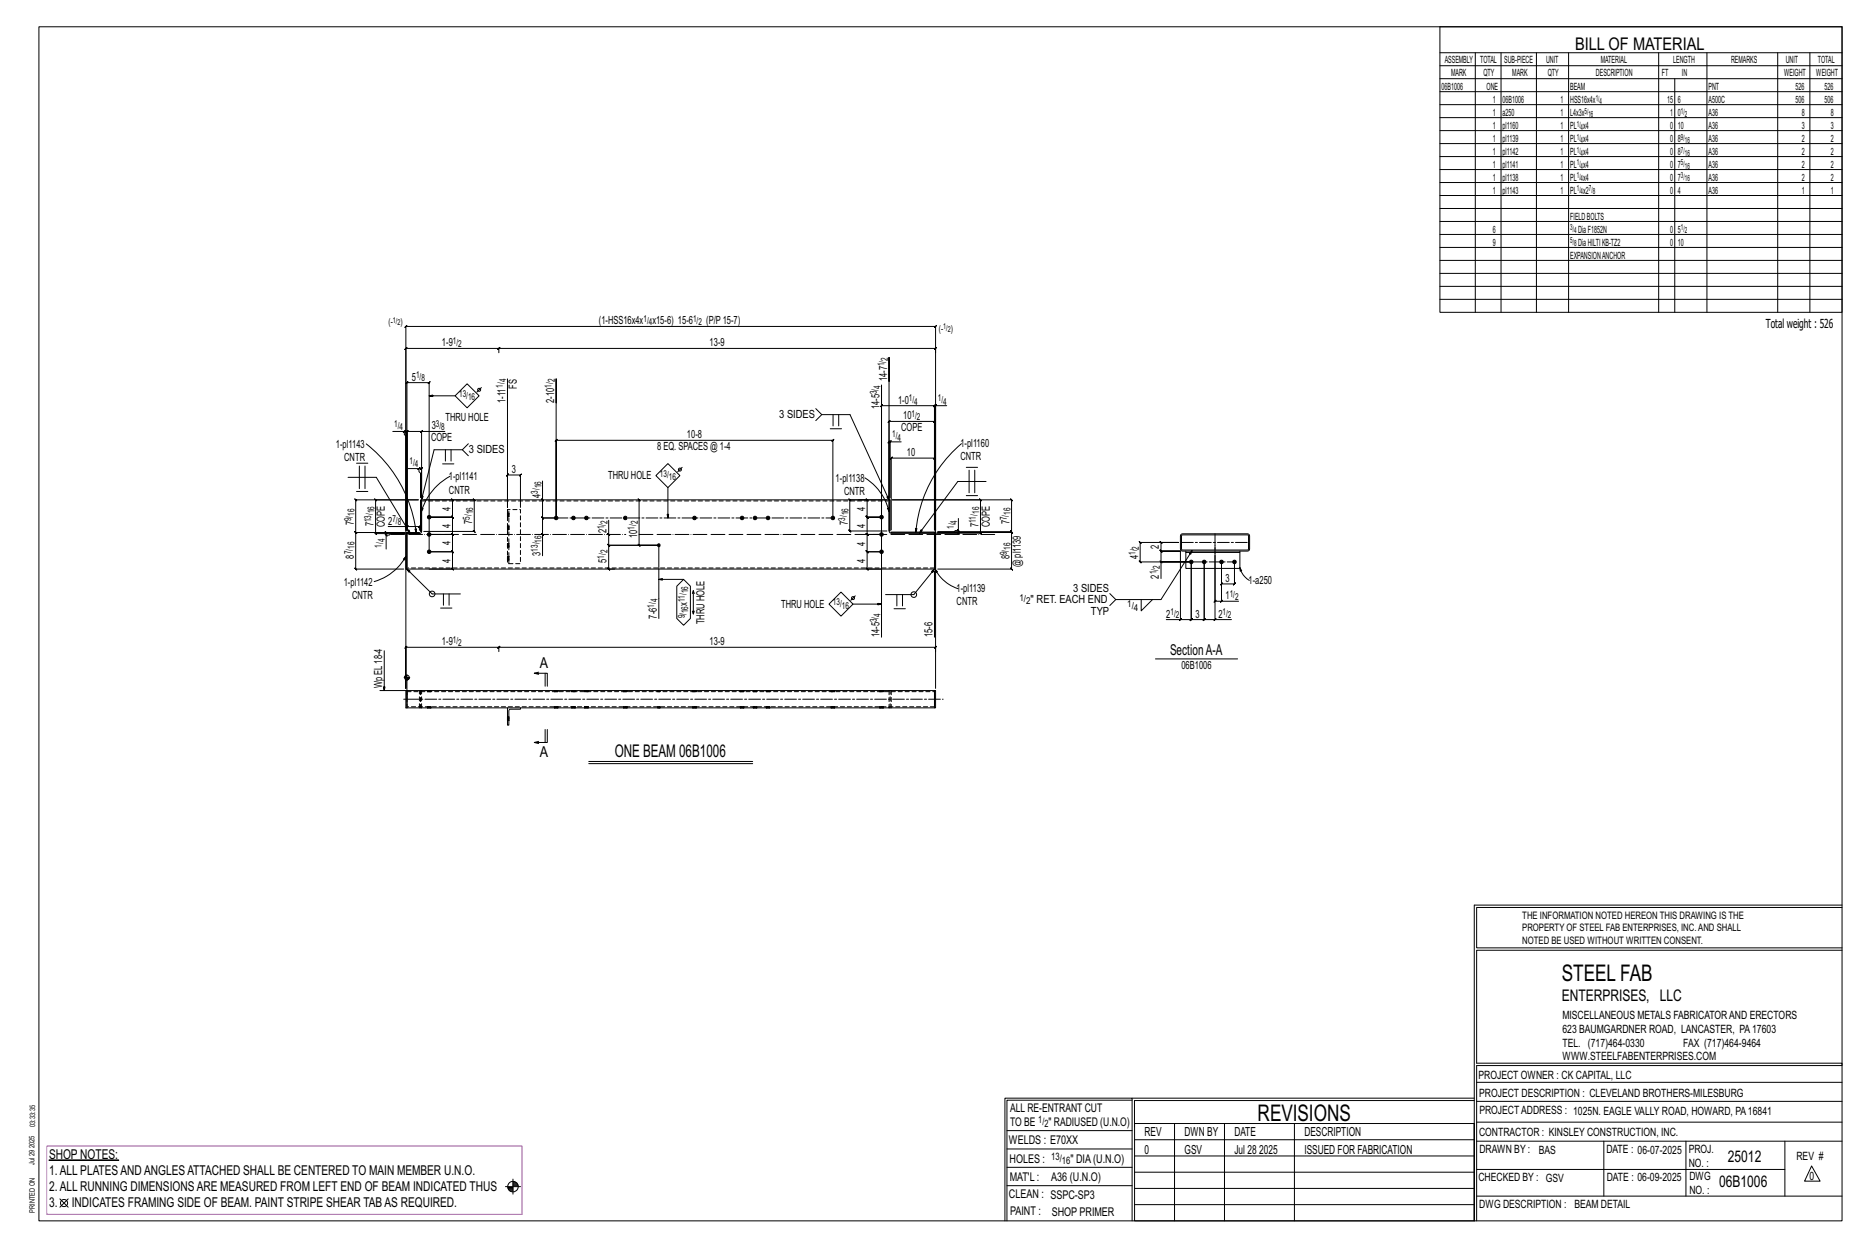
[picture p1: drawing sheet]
<svg xmlns="http://www.w3.org/2000/svg" width="914mm" height="610mm" viewBox="0 0 914 610" stroke-linecap="round" stroke-linejoin="round" font-family="sans-serif">
<g fill="#000" stroke="#000" stroke-width=".49">
<path d="M24 568h34z"/>
<circle cx="210" cy="253" r=".9"/>
<circle cx="272" cy="253" r=".9"/>
<circle cx="281" cy="253" r=".9"/>
<circle cx="287" cy="253" r=".9"/>
<circle cx="306" cy="253" r=".9"/>
<circle cx="340" cy="253" r=".9"/>
<circle cx="363" cy="253" r=".9"/>
<circle cx="370" cy="253" r=".9"/>
<circle cx="376" cy="253" r=".9"/>
<circle cx="408" cy="253" r=".9"/>
<circle cx="432" cy="253" r=".9"/>
<circle cx="210" cy="270" r=".9"/>
<circle cx="210" cy="261" r=".9"/>
<circle cx="322" cy="267" r=".7"/>
<circle cx="432" cy="261" r=".9"/>
<circle cx="432" cy="270" r=".9"/>
<circle cx="583" cy="275" r=".9"/>
<circle cx="589" cy="275" r=".9"/>
<circle cx="598" cy="275" r=".9"/>
<circle cx="604" cy="275" r=".9"/>
</g>
<g fill="none" stroke="#000" stroke-width=".49">
<path d="M19 13h883v584h-883zM705 13h197v140h-197zM705 26h197M705 32h197M705 39h197M722 26v127M735 26v127M752 26v127M768 26v127M812 26v127M820 39v114M836 26v127"/>
<path d="M870 26v127M886 26v127M705 45h197M705 51h197M705 58h197M705 64h197M705 70h197M705 77h197M705 83h197M705 89h197M705 96h197M705 102h197"/>
<path d="M705 108h197M705 115h197M705 121h197M705 127h197M705 134h197M705 140h197M705 146h197M244 170v1l1-1zM244 173l1-3-1 1v-1h-45l-1 1 1-1v89v-46h-1v-2h-6M244 170h214l-1 1 1-1v3M210 194h13M229 188l6 6-6 6-6-6z"/>
<path d="M236 190l-3 2M248 190v58v-16v1l1-1h-1h7l-1 1 1-1v16M248 185v12M272 197v-12v68v-38v1l1-1h-1h136l-1 1 1-1v38M399 200l3 3h14l19 42M432 198h25v1l1-1h-1v61M432 198l-1 1zM435 187v-12v70M458 198h-1h1l-1 1v-1v61M458 198l-1 1zM463 198h-5v61M179 217a65 65 0 0 1 25 44"/>
<path d="M197 212l1-1zM198 211h1v1l1-1h-1v48v-1h-9M206 211h1l-1 1zM206 211h-7h1l-1 1v-1v48v-72v1l1-1h-1h11v1l1-1h-1v83M218 211h-12v32v-14h1l-1 1v-1h-1M229 217l-3 3h-14l-6 25v-2h1l-1 2v15v-15h229M402 203l-3 3M406 210h6M408 203v5M411 203v5M436 216h-1h1l-1 1v-1v27M436 216l-1 1z"/>
<path d="M441 216h-5v27M471 217a64 64 0 0 0-23 43M170 234h14l17 27M175 227h5M176 228v11M179 228v11M200 229h5v2l1 1v11M205 230l1-1zM217 227h5M218 220v6M220 233a29 29 0 0 0-14 17M221 220v6"/>
<path d="M226 220l3 3M266 235v10M321 233l6-6 6 6-6 6zM327 239v14M334 229l-2 2M423 234a27 27 0 0 1 12 16M473 229h6M474 230v11M477 230v11M483 236h-14l-19 25M175 240h5M199 258l1-1-1 1z"/>
<path d="M199 258h6l1-1-1 2M203 259h1v2zM206 246v15h-1h-6v16M206 249h1l-1 1zM207 245h25v-1l1 1h-1v15l1 1-1-1h-25M222 245l-1-1 1 1v8h-1l1 1v-1h-12h12h-1l1 1v-1v8h-1l1 1v-1h-12h12h-1l1 1v-1v9l-1-1 1 1h-12M248 257h.1M248 259h.1M248 251h.1M248 253h.1M249 257h.1M249 259h.1"/>
<path d="M249 251h.1M249 253h.1M265 244l1 1zM266 245v8h-1l1 1v-1h5h-5h-1l1 1v-1v8h-1l1 1v-1v11M298 255v6M313 245l-1-1 1 1v22l-1-1 1 1h10v36M420 245h4v-1l1 1h-1v8l1 1-1-1h8h-8l1 1-1-1v8l1 1-1-1h8h-8l1 1-1-1v9v-1l1 1h-1h8v42M432 253v-65v82h-8v-1l1 1h-1v8l1 1-1-1h8M434 245h-18l-1-1 1 1v15l-1-1 1 1h18M434 249l1-1v2zM435 245v-39v1l1-1h-1h22v1l1-1h-1v53M435 245h1v15h-1z"/>
<path d="M435 246v14l1 1h21v16M436 259v-35v1l1-1h-1h21v1l1-1h-1v35M448 259h1l-1 1zM469 259l1 1zM469 260v1v-1l1 1h-1h-11h22l-1-1 1 1v-16l-1-1 1 1h-43h58v-1l1 1h-1v15l1 1-1-1h-36h36l1 1-1-1v18l1 1-1-1h-36M469 254v6h-1h-1h-8M473 242h6M189 261l1 1zM189 269v-7h2v-1h7h-14v1l-1-1h1v-16l-1-1 1 1h21h-31v-1l1 1h-1v16v-1l1 1h-1h24h-24v-1l1 1h-1v17l1 1-1-1h24M198 261h-9v-1l1 1h-1v1M199 272l-1 2h-1zM199 272a26 26 0 0 1-16 13"/>
<path d="M199 261h6h-6zM210 270h12l-1-1 1 1v8h-1l1 1v-1h-12M248 272h.1M248 274h.1M248 266h.1M248 268h.1M249 272h.1M249 274h.1M249 266h.1M249 268h.1M297 261l1 1zM298 261v6l-1-1 1 1h25h-25l-1-1 1 1v11h-1l1 1v-1h3"/>
<path d="M436 260h21v1h-21zM457 279v33M458 278l1 2h-1zM458 278a19 19 0 0 0 11 10M568 274l1 1zM568 275v-5h1l-1-1v1h10h-10h1l-1-1v1v-5l1 1-1-1h9h-19l1 1-1-1v10v-1l1 1h-1h24h-14v8M578 270v33h-7M578 261h33l1 1v7l-1 1h-33v-1zM579 262h32v7h-32zM580 270h27M580 270v8h27v-8M584 269l-16 24h-22l-3-3"/>
<path d="M595 272v22l-1 1 1-1h3M595 267v36h8M604 275v11l1-1-1 1h-6v-1l-1 1h1v-11v19h8M607 278l1 1h-1zM607 278l2 4 3 2M216 297h5M217 291v5M220 291v5M225 291h-13l-13-13 2 1-1 1-1-2v-17v17h259v-18h-1v18l-1 2h1v-2l-10 13h-14M323 283h12M331 287l4-4 3 4v16l-3 3-4-3zM339 290v-1l1 1"/>
<path d="M339 299v1M339 289v11l1-1M412 290l6 6-6 5-6-5zM418 296h14M419 292l-3 2M438 298h5M439 291v5M442 291v5M546 293l-3 3M559 293v6l5-6M597 295l1-1zM188 318v20"/>
<path d="M244 319l1-3-1 1h-45v-1l-1 1h1v20v-177h-1l1-1v1h259h-1l1-1v1v177M244 317h214h-1l1-1v3M245 316l-1 1zM577 304l1-1zM578 303h5v1l1-1h-1v-28v28v1l1-1h-1h6v1l1-1h-1v-28v28v1l1-1h-1h6M594 304l1-1zM186 338h13M198 332h3M198 331v1M199 331v1M199 330v2M199 338v8h259v-8h-259v8"/>
<path d="M199 330v15M199 332v1M200 332v1M200 332h.1M209 338h.1M211 338h.1M264 330l-2-1h6v7M264 329h-2M267 329v7M271 338h.1M273 338h.1M280 338h.1"/>
<path d="M282 338h.1M286 338h.1M288 338h.1M305 338h.1M307 338h.1M339 338h.1M341 338h.1M362 338h.1M364 338h.1M369 338h.1M370 338h.1M375 338h.1"/>
<path d="M377 338h.1M407 338h.1M409 338h.1M431 338h.1M432 338h.1M457 338v8M566 322h40M198 342h1M209 346h.1M211 346h.1M248 351h.1M248 352h.1"/>
<path d="M248 346v9h1v-8h6v-1M249 351h.1M249 352h.1M267 357v6M268 357v6h-6l2 1M271 346h.1M273 346h.1M280 346h.1M282 346h.1M286 346h.1M288 346h.1M305 346h.1"/>
<path d="M307 346h.1M339 346h.1M341 346h.1M362 346h.1M364 346h.1M369 346h.1M370 346h.1M375 346h.1M377 346h.1M407 346h.1M409 346h.1M431 346h.1"/>
<path d="M432 346h.1M264 363h-2M288 373h80M288 374h80M722 443v154M722 443h180M902 444h-179v20h179M902 465h-179v55h179v1h-179v76M554 538h-61v59M554 537h168M722 538h-167v13M723 539h179"/>
<path d="M723 530h179M493 553h61M555 550h167v47h-167zM555 558h167M575 550v47M599 550v47M634 550v47M723 549h179M723 558h179M785 558v27M825 558v27M874 558v27"/>
<path d="M251 577v7M251 579h2M251 580h3M251 578h2M493 571h61M493 562h61M555 573h167M555 566h167M723 572h151M887 570l4 8h-8zM29 587l4 4M33 587l-4 4"/>
<path d="M247 581h8M249 581h2M249 582h2M250 583h1M492 597v-60h62v60M493 580h61M555 589h167M555 581h167M723 585h179"/>
<circle cx="235" cy="191" r=".7"/>
<circle cx="333" cy="230" r=".7"/>
<circle cx="212" cy="291" r="1.4"/>
<circle cx="418" cy="293" r=".7"/>
<circle cx="447" cy="291" r="1.4"/>
<circle cx="199" cy="332" r="1.2"/>
<circle cx="31" cy="589" r="1.8"/>
<circle cx="251" cy="581" r="2.6"/>
</g>
<path d="M23 561h233v33h-233z" fill="none" stroke="#f0f" stroke-width=".5"/>
<g fill="none" stroke="#000" stroke-width=".49" stroke-dasharray="2 1.4">
<path d="M206 245h229M248 258h1zM248 258h1M248 258v-1M248 259h.1M248 259h1M248 258l1 1M248 252h1zM248 252h1M248 251h1M248 251h.1M248 253h.1"/>
<path d="M248 253h1M248 252l1 1M248 249h7v27h-7zM249 257h-1M249 251h-1M249 257v1M249 258v1M249 251h.1M249 252h.1M248 273h1zM248 273h1M248 272h.1"/>
<path d="M248 274h.1M248 274h1M248 273l1 1M248 266l1 1zM248 266h1M248 266h.1M248 268h.1M248 267l1 1M248 267h1M248 268h1M249 276v-27M249 272h-1"/>
<path d="M249 266h-1M249 272h.1M249 273h.1M249 266h.1M249 267h.1M457 278h-258M199 338h258M199 338v8M206 338v8M209 338h.1M210 338h-1M210 338h.1"/>
<path d="M211 338h.1M271 338h.1M272 338h-1M272 338h1zM272 338h.1M273 338h.1M280 338h.1M281 338h.1M281 338h-1M281 338h1M282 338h-1M282 338h.1"/>
<path d="M286 338h.1M287 338h-1M287 338h.1M288 338h.1M305 338h.1M306 338h-1M306 338h.1M307 338h.1M322 338h.1M322 338h1h-1M323 338h.1M339 338h.1"/>
<path d="M340 338h-1M340 338h.1M341 338h.1M362 338h.1M363 338h-1M363 338h1zM363 338h.1M364 338h.1M369 338h.1M370 338h.1M370 338h-1M375 338h.1"/>
<path d="M376 338h-1M376 338h.1M377 338h.1M407 338h.1M408 338h.1M408 338h-1M408 338h1M409 338h-1M409 338h.1M431 338h.1M432 338h.1M432 338h-1"/>
<path d="M435 338h.1M435 338v8M436 338v8M205 346v-8M206 346h.1M206 346v-8M209 346h.1M210 346h.1M210 346h1M211 346h.1M248 351l1 1zM248 351h1"/>
<path d="M248 351h.1M248 352h.1M248 352h1M249 351h-1M249 351h.1M249 352h.1M271 346h.1M272 346h.1M272 346h1M273 346h.1M280 346h.1M280 346h1z"/>
<path d="M281 346h.1M281 346h1M282 346h.1M282 346h-1M286 346h.1M287 346h.1M287 346h1M288 346h.1M305 346h.1M306 346h.1M306 346h1M307 346h.1"/>
<path d="M322 346h.1M323 346h.1M339 346h.1M340 346h.1M340 346h1M341 346h.1M362 346h.1M363 346h.1M363 346h1M364 346h.1M369 346h.1M369 346h1z"/>
<path d="M370 346h.1M375 346h.1M376 346h.1M376 346h1M377 346h.1M407 346h.1M407 346h1zM408 346h.1M408 346h1M409 346h.1M409 346h-1M431 346h.1"/>
<path d="M431 346h1zM432 346h.1M436 346v-8M457 346h-258"/>
</g>
<path d="M191 261h115M313 261h175" fill="none" stroke="#000" stroke-width=".49" stroke-dasharray="6.8 1 0 1"/>
<path d="M272 253h136M578 265h33M583 275h21M595 261v10M199 342h263" fill="none" stroke="#000" stroke-width=".49" stroke-dasharray="5.8 1 1 1"/>
<g font-size="11.2">
<text x="764" y="480">STEEL FAB</text>
<text x="616" y="548">REVISIONS</text>
</g>
<g font-size="8.6">
<text x="771" y="24">BILL OF MATERIAL</text>
<text x="301" y="371">ONE BEAM 06B1006</text>
</g>
<g font-size="7.9">
<text x="765" y="490">ENTERPRISES, LLC</text>
<text x="846" y="569">25012</text>
<text x="842" y="581">06B1006</text>
</g>
<g font-size="7.3">
<text x="573" y="321">SectionA-A</text>
<text x="264" y="327">A</text>
<text x="264" y="370">A</text>
</g>
<g font-size="6.6">
<text x="24" y="567">SHOP NOTES:</text>
<text x="24" y="575">1.ALL PLATESANDANGLESATTACHED SHALL BE CENTERED TO MAIN MEMBER U.N.O.</text>
<text x="24" y="583">2.ALL RUNNING DIMENSIONSARE MEASURED FROM LEFT END OF BEAM INDICATED THUS</text>
<text x="24" y="591">3.</text>
<text x="35" y="591">INDICATES FRAMING SIDE OF BEAM. PAINT STRIPE SHEAR TABAS REQUIRED.</text>
</g>
<g font-size="6.1">
<text x="864" y="161">Total weight : 526</text>
<text x="560" y="556">REV</text>
<text x="580" y="556">DWN BY</text>
<text x="604" y="556">DATE</text>
<text x="639" y="556">DESCRIPTION</text>
<text x="560" y="564">0</text>
<text x="580" y="564">GSV</text>
<text x="604" y="564">Jul 28</text>
<text x="616" y="564">2025</text>
<text x="639" y="564">ISSUED FOR FABRICATION</text>
</g>
<g font-size="5.9">
<text x="494" y="560">WELDS : E70XX</text>
<text x="494" y="569">HOLES :</text>
<text x="524" y="569">&quot; DIA(U.N.O)</text>
<text x="494" y="578">MAT'L :</text>
<text x="515" y="578">A36 (U.N.O)</text>
<text x="494" y="586">CLEAN : SSPC-SP3</text>
<text x="495" y="595">PAINT :</text>
<text x="515" y="595">SHOP PRIMER</text>
</g>
<g font-size="5.8">
<text x="494" y="544">ALL RE-ENTRANT CUT</text>
<text x="494" y="551">TO BE</text>
<text x="513" y="551">&quot; RADIUSED (U.N.O)</text>
</g>
<g font-size="5.6">
<text x="765" y="499">MISCELLANEOUS METALS FABRICATORAND ERECTORS</text>
<text x="765" y="505">623 BAUMGARDNER ROAD, LANCASTER, PA17603</text>
<text x="765" y="512">TEL. (717)464-0330</text>
<text x="824" y="512">FAX (717)464-9464</text>
<text x="765" y="519">WWW.STEELFABENTERPRISES.COM</text>
<text x="724" y="528">PROJECT OWNER : CK CAPITAL, LLC</text>
<text x="724" y="537">PROJECT DESCRIPTION : CLEVELAND BROTHERS-MILESBURG</text>
<text x="724" y="545">PROJECTADDRESS : 1025N. EAGLE VALLY ROAD, HOWARD, PA16841</text>
<text x="724" y="556">CONTRACTOR : KINSLEY CONSTRUCTION, INC.</text>
<text x="724" y="564">DRAWN BY :</text>
<text x="753" y="564">BAS</text>
<text x="786" y="564">DATE : 06-07-2025</text>
<text x="827" y="564">PROJ.</text>
<text x="879" y="568">REV #</text>
<text x="827" y="571">NO. :</text>
<text x="724" y="578">CHECKED BY : GSV</text>
<text x="787" y="578">DATE : 06-09-2025</text>
<text x="827" y="578">DWG</text>
<text x="886" y="578">0</text>
<text x="827" y="584">NO. :</text>
<text x="724" y="591">DWG DESCRIPTION : BEAM DETAIL</text>
</g>
<g font-size="5.5">
<text x="293" y="159">(1-HSS16x4x</text>
<text x="319" y="159">x15-6) 15-6</text>
<text x="346" y="159">(P/P15-7)</text>
<text x="216" y="169">1-9</text>
<text x="347" y="169">13-9</text>
<text x="202" y="186">5</text>
<text x="253" y="190" transform="rotate(-90 253 190)">FS</text>
<text x="434" y="187" transform="rotate(-90 434 187)">14-7</text>
<text x="247" y="197" transform="rotate(-90 247 197)">1-11</text>
<text x="271" y="197" transform="rotate(-90 271 197)">2-10</text>
<text x="440" y="197">1-0</text>
<text x="431" y="200" transform="rotate(-90 431 200)">14-5</text>
<text x="218" y="206">THRU HOLE</text>
<text x="381" y="205">3 SIDES</text>
<text x="442" y="205">10</text>
<text x="211" y="216">COPE</text>
<text x="211" y="210">3</text>
<text x="336" y="214">10-8</text>
<text x="441" y="211">COPE</text>
<text x="164" y="219">1-pl1143</text>
<text x="230" y="222">3 SIDES</text>
<text x="322" y="220">8 EQ. SPACES @ 1-4</text>
<text x="470" y="219">1-pl1160</text>
<text x="169" y="226">CNTR</text>
<text x="444" y="223">10</text>
<text x="470" y="225">CNTR</text>
<text x="251" y="231">3</text>
<text x="220" y="235">1-pl1141</text>
<text x="298" y="234">THRU HOLE</text>
<text x="409" y="236">1-pl1138</text>
<text x="220" y="241">CNTR</text>
<text x="265" y="243" transform="rotate(-90 265 243)">4</text>
<text x="413" y="242">CNTR</text>
<text x="221" y="250" transform="rotate(-90 221 250)">4</text>
<text x="423" y="250" transform="rotate(-90 423 250)">4</text>
<text x="173" y="257" transform="rotate(-90 173 257)">7</text>
<text x="183" y="258" transform="rotate(-90 183 258)">7</text>
<text x="188" y="258" transform="rotate(-90 188 258)">COPE</text>
<text x="190" y="257">2</text>
<text x="231" y="256" transform="rotate(-90 231 256)">7</text>
<text x="415" y="257" transform="rotate(-90 415 257)">7</text>
<text x="479" y="258" transform="rotate(-90 479 258)">7</text>
<text x="494" y="257" transform="rotate(-90 494 257)">7</text>
<text x="221" y="258" transform="rotate(-90 221 258)">4</text>
<text x="297" y="261" transform="rotate(-90 297 261)">2</text>
<text x="312" y="263" transform="rotate(-90 312 263)">10</text>
<text x="423" y="258" transform="rotate(-90 423 258)">4</text>
<text x="484" y="258" transform="rotate(-90 484 258)">COPE</text>
<text x="221" y="267" transform="rotate(-90 221 267)">4</text>
<text x="423" y="267" transform="rotate(-90 423 267)">4</text>
<text x="567" y="269" transform="rotate(-90 567 269)">2</text>
<text x="173" y="273" transform="rotate(-90 173 273)">8</text>
<text x="221" y="275" transform="rotate(-90 221 275)">4</text>
<text x="265" y="272" transform="rotate(-90 265 272)">3</text>
<text x="297" y="275" transform="rotate(-90 297 275)">5</text>
<text x="423" y="275" transform="rotate(-90 423 275)">4</text>
<text x="494" y="274" transform="rotate(-90 494 274)">8</text>
<text x="557" y="274" transform="rotate(-90 557 274)">4</text>
<text x="500" y="278" transform="rotate(-90 500 278)">@ pl1139</text>
<text x="168" y="286">1-pl1142</text>
<text x="567" y="283" transform="rotate(-90 567 283)">2</text>
<text x="600" y="285">3</text>
<text x="611" y="286">1-a250</text>
<text x="172" y="293">CNTR</text>
<text x="468" y="290">1-pl1139</text>
<text x="525" y="290">3 SIDES</text>
<text x="600" y="293">1</text>
<text x="336" y="296" transform="rotate(-90 336 296)">x</text>
<text x="382" y="297">THRU HOLE</text>
<text x="468" y="296">CNTR</text>
<text x="504" y="295">&quot; RET. EACH END</text>
<text x="322" y="303" transform="rotate(-90 322 303)">7-6</text>
<text x="345" y="305" transform="rotate(-90 345 305)">THRU HOLE</text>
<text x="534" y="301">TYP</text>
<text x="571" y="302">2</text>
<text x="585" y="302">3</text>
<text x="596" y="302">2</text>
<text x="431" y="312" transform="rotate(-90 431 312)">14-5</text>
<text x="456" y="312" transform="rotate(-90 456 312)">15-6</text>
<text x="216" y="316">1-9</text>
<text x="347" y="316">13-9</text>
<text x="578" y="327">06B1006</text>
<text x="187" y="337" transform="rotate(-90 187 337)">Wp EL18-4</text>
</g>
<g font-size="5">
<text x="745" y="450">THE INFORMATION NOTED HEREON THIS DRAWING IS THE</text>
<text x="745" y="456">PROPERTY OF STEEL FAB ENTERPRISES, INC.AND SHALL</text>
<text x="745" y="462">NOTED BE USED WITHOUT WRITTEN CONSENT.</text>
<text x="508" y="550">1/</text>
<text x="511" y="551">2</text>
<text x="515" y="568">13/</text>
<text x="520" y="570">16</text>
</g>
<g font-size="4.9">
<text x="707" y="31">ASSEMBLY</text>
<text x="725" y="31">TOTAL</text>
<text x="736" y="31">SUB-PIECE</text>
<text x="757" y="31">UNIT</text>
<text x="784" y="31">MATERIAL</text>
<text x="819" y="31">LENGTH</text>
<text x="847" y="31">REMARKS</text>
<text x="874" y="31">UNIT</text>
<text x="890" y="31">TOTAL</text>
<text x="710" y="37">MARK</text>
<text x="726" y="37">QTY</text>
<text x="740" y="37">MARK</text>
<text x="758" y="37">QTY</text>
<text x="781" y="37">DESCRIPTION</text>
<text x="814" y="37">FT</text>
<text x="823" y="37">IN</text>
<text x="873" y="37">WEIGHT</text>
<text x="889" y="37">WEIGHT</text>
<text x="706" y="44">06B1006</text>
<text x="728" y="44">ONE</text>
<text x="769" y="44">BEAM</text>
<text x="836" y="44">PNT</text>
<text x="879" y="44">526</text>
<text x="893" y="44">526</text>
<text x="731" y="50">1</text>
<text x="736" y="50">06B1006</text>
<text x="764" y="50">1</text>
<text x="769" y="50">HSS16x4x</text>
<text x="816" y="50">15</text>
<text x="821" y="50">6</text>
<text x="836" y="50">A500C</text>
<text x="879" y="50">506</text>
<text x="893" y="50">506</text>
<text x="731" y="57">1</text>
<text x="736" y="57">a250</text>
<text x="764" y="57">1</text>
<text x="769" y="57">L4x3x</text>
<text x="818" y="57">1</text>
<text x="821" y="57">0</text>
<text x="836" y="57">A36</text>
<text x="882" y="57">8</text>
<text x="896" y="57">8</text>
<text x="731" y="63">1</text>
<text x="736" y="63">pl1160</text>
<text x="764" y="63">1</text>
<text x="769" y="63">PL x4</text>
<text x="818" y="63">0</text>
<text x="821" y="63">10</text>
<text x="836" y="63">A36</text>
<text x="882" y="63">3</text>
<text x="896" y="63">3</text>
<text x="731" y="69">1</text>
<text x="736" y="69">pl1139</text>
<text x="764" y="69">1</text>
<text x="769" y="69">PL x4</text>
<text x="818" y="69">0</text>
<text x="821" y="69">8</text>
<text x="836" y="69">A36</text>
<text x="882" y="69">2</text>
<text x="896" y="69">2</text>
<text x="731" y="76">1</text>
<text x="736" y="76">pl1142</text>
<text x="764" y="76">1</text>
<text x="769" y="76">PL x4</text>
<text x="818" y="76">0</text>
<text x="821" y="76">8</text>
<text x="836" y="76">A36</text>
<text x="882" y="76">2</text>
<text x="896" y="76">2</text>
<text x="731" y="82">1</text>
<text x="736" y="82">pl1141</text>
<text x="764" y="82">1</text>
<text x="769" y="82">PL x4</text>
<text x="818" y="82">0</text>
<text x="821" y="82">7</text>
<text x="836" y="82">A36</text>
<text x="882" y="82">2</text>
<text x="896" y="82">2</text>
<text x="731" y="88">1</text>
<text x="736" y="88">pl1138</text>
<text x="764" y="88">1</text>
<text x="769" y="88">PL x4</text>
<text x="818" y="88">0</text>
<text x="821" y="88">7</text>
<text x="836" y="88">A36</text>
<text x="882" y="88">2</text>
<text x="896" y="88">2</text>
<text x="731" y="95">1</text>
<text x="736" y="95">pl1143</text>
<text x="764" y="95">1</text>
<text x="769" y="95">PL x2</text>
<text x="818" y="95">0</text>
<text x="821" y="95">4</text>
<text x="836" y="95">A36</text>
<text x="882" y="95">1</text>
<text x="896" y="95">1</text>
<text x="769" y="107">FIELDBOLTS</text>
<text x="731" y="114">6</text>
<text x="772" y="114">DiaF1852N</text>
<text x="818" y="114">0</text>
<text x="821" y="114">5</text>
<text x="731" y="120">9</text>
<text x="772" y="120">DiaHILTIKB-TZ2</text>
<text x="818" y="120">0</text>
<text x="821" y="120">10</text>
<text x="769" y="127">EXPANSIONANCHOR</text>
</g>
<g font-size="4.7">
<text x="190" y="159">(-</text>
<text x="196" y="159">)</text>
<text x="315" y="157">1/</text>
<text x="318" y="159">4</text>
<text x="339" y="157">1/</text>
<text x="342" y="159">2</text>
<text x="460" y="162">(-</text>
<text x="465" y="162">)</text>
<text x="222" y="168">1/</text>
<text x="224" y="170">2</text>
<text x="433" y="179" transform="rotate(-90 433 179)">1/</text>
<text x="435" y="177" transform="rotate(-90 435 177)">2</text>
<text x="204" y="185">1/</text>
<text x="206" y="187">8</text>
<text x="246" y="190" transform="rotate(-90 246 190)">1/</text>
<text x="248" y="187" transform="rotate(-90 248 187)">4</text>
<text x="270" y="190" transform="rotate(-90 270 190)">1/</text>
<text x="272" y="187" transform="rotate(-90 272 187)">2</text>
<text x="431" y="190" transform="rotate(-90 431 190)">4</text>
<text x="225" y="194">13/</text>
<text x="229" y="196">16</text>
<text x="429" y="193" transform="rotate(-90 429 193)">3/</text>
<text x="445" y="196">1/</text>
<text x="448" y="198">4</text>
<text x="459" y="196">1/</text>
<text x="462" y="198">4</text>
<text x="446" y="204">1/</text>
<text x="193" y="209">1/</text>
<text x="213" y="209">3/</text>
<text x="449" y="206">2</text>
<text x="196" y="211">4</text>
<text x="216" y="211">8</text>
<text x="437" y="214">1/</text>
<text x="439" y="216">4</text>
<text x="200" y="227">1/</text>
<text x="203" y="229">4</text>
<text x="323" y="233">13/</text>
<text x="265" y="239" transform="rotate(-90 265 239)">16</text>
<text x="327" y="235">16</text>
<text x="263" y="241" transform="rotate(-90 263 241)">3/</text>
<text x="183" y="251" transform="rotate(-90 183 251)">16</text>
<text x="232" y="252" transform="rotate(-90 232 252)">16</text>
<text x="479" y="251" transform="rotate(-90 479 251)">16</text>
<text x="495" y="252" transform="rotate(-90 495 252)">16</text>
<text x="172" y="255" transform="rotate(-90 172 255)">9/</text>
<text x="174" y="252" transform="rotate(-90 174 252)">16</text>
<text x="182" y="256" transform="rotate(-90 182 256)">13/</text>
<text x="192" y="255">7/</text>
<text x="195" y="257">8</text>
<text x="230" y="254" transform="rotate(-90 230 254)">5/</text>
<text x="297" y="256" transform="rotate(-90 297 256)">2</text>
<text x="312" y="257" transform="rotate(-90 312 257)">2</text>
<text x="414" y="255" transform="rotate(-90 414 255)">3/</text>
<text x="415" y="252" transform="rotate(-90 415 252)">16</text>
<text x="469" y="256" transform="rotate(-90 469 256)">4</text>
<text x="478" y="256" transform="rotate(-90 478 256)">11/</text>
<text x="493" y="254" transform="rotate(-90 493 254)">7/</text>
<text x="296" y="259" transform="rotate(-90 296 259)">1/</text>
<text x="311" y="259" transform="rotate(-90 311 259)">1/</text>
<text x="467" y="259" transform="rotate(-90 467 259)">1/</text>
<text x="174" y="269" transform="rotate(-90 174 269)">16</text>
<text x="187" y="268" transform="rotate(-90 187 268)">1/</text>
<text x="188" y="265" transform="rotate(-90 188 265)">4</text>
<text x="263" y="270" transform="rotate(-90 263 270)">13/</text>
<text x="265" y="265" transform="rotate(-90 265 265)">16</text>
<text x="495" y="269" transform="rotate(-90 495 269)">16</text>
<text x="558" y="269" transform="rotate(-90 558 269)">2</text>
<text x="172" y="271" transform="rotate(-90 172 271)">7/</text>
<text x="296" y="273" transform="rotate(-90 296 273)">1/</text>
<text x="297" y="271" transform="rotate(-90 297 271)">2</text>
<text x="493" y="272" transform="rotate(-90 493 272)">9/</text>
<text x="556" y="271" transform="rotate(-90 556 271)">1/</text>
<text x="566" y="281" transform="rotate(-90 566 281)">1/</text>
<text x="568" y="278" transform="rotate(-90 568 278)">2</text>
<text x="337" y="290" transform="rotate(-90 337 290)">16</text>
<text x="499" y="294">1/</text>
<text x="602" y="292">1/</text>
<text x="605" y="294">2</text>
<text x="320" y="297" transform="rotate(-90 320 297)">1/</text>
<text x="322" y="295" transform="rotate(-90 322 295)">4</text>
<text x="335" y="295" transform="rotate(-90 335 295)">11/</text>
<text x="337" y="300" transform="rotate(-90 337 300)">16</text>
<text x="408" y="296">13/</text>
<text x="412" y="298">16</text>
<text x="502" y="296">2</text>
<text x="552" y="297">1/</text>
<text x="555" y="299">4</text>
<text x="335" y="303" transform="rotate(-90 335 303)">9/</text>
<text x="429" y="304" transform="rotate(-90 429 304)">3/</text>
<text x="431" y="302" transform="rotate(-90 431 302)">4</text>
<text x="573" y="301">1/</text>
<text x="576" y="303">2</text>
<text x="598" y="301">1/</text>
<text x="601" y="303">2</text>
<text x="222" y="314">1/</text>
<text x="224" y="316">2</text>
</g>
<g font-size="4.2">
<text x="781" y="49">1/</text>
<text x="783" y="51">4</text>
<text x="776" y="56">5/</text>
<text x="778" y="57">16</text>
<text x="823" y="56">1/</text>
<text x="825" y="57">2</text>
<text x="772" y="62">1/</text>
<text x="774" y="63">4</text>
<text x="772" y="68">1/</text>
<text x="774" y="70">4</text>
<text x="823" y="68">9/</text>
<text x="825" y="70">16</text>
<text x="772" y="75">1/</text>
<text x="774" y="76">4</text>
<text x="823" y="75">7/</text>
<text x="825" y="76">16</text>
<text x="772" y="81">1/</text>
<text x="774" y="82">4</text>
<text x="823" y="81">5/</text>
<text x="825" y="82">16</text>
<text x="772" y="87">1/</text>
<text x="774" y="89">4</text>
<text x="823" y="87">3/</text>
<text x="825" y="89">16</text>
<text x="772" y="94">1/</text>
<text x="774" y="95">4</text>
<text x="778" y="94">7/</text>
<text x="780" y="95">8</text>
<text x="769" y="113">3/</text>
<text x="823" y="113">1/</text>
<text x="769" y="119">5/</text>
<text x="770" y="114">4</text>
<text x="825" y="114">2</text>
<text x="770" y="121">8</text>
</g>
<g font-size="4">
<text x="192" y="158">1/</text>
<text x="195" y="159">2</text>
<text x="462" y="161">1/</text>
<text x="464" y="163">2</text>
</g>
<g font-size="3.7">
<text x="17" y="551" transform="rotate(-90 17 551)">03:33:35</text>
<text x="17" y="562" transform="rotate(-90 17 562)">2025</text>
<text x="17" y="570" transform="rotate(-90 17 570)">Jul 29</text>
<text x="17" y="593" transform="rotate(-90 17 593)">PRINTED ON</text>
</g>
</svg>
